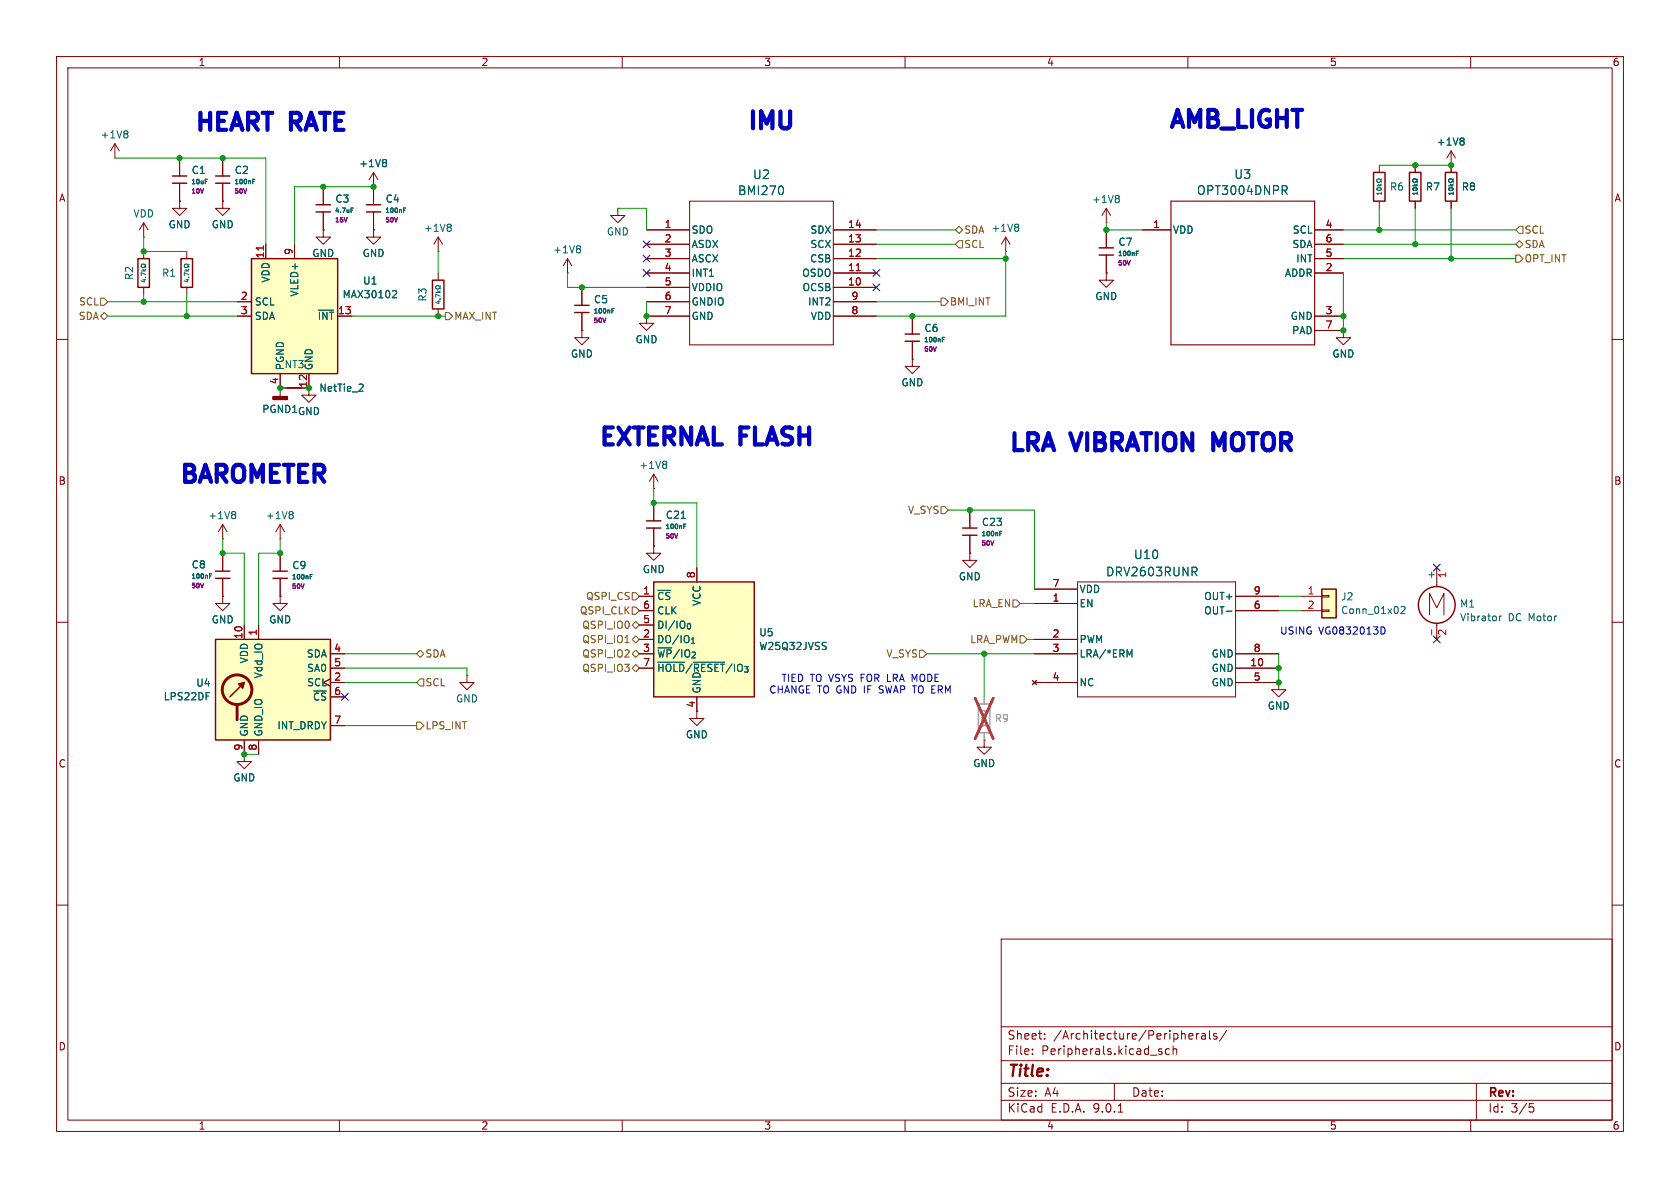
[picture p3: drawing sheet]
<svg xmlns="http://www.w3.org/2000/svg" width="297mm" height="210mm" viewBox="0 0 297 210" stroke-linecap="round" stroke-linejoin="round" font-family="sans-serif">
<g fill="none" stroke="#840000" stroke-width=".18">
<path d="M10 10h277v190h-277zM12 12h273v186h-273zM60 10v2M110 10v2M160 10v2M210 10v2M260 10v2M20.3 27.9h.1M20.3 25.4l-.7 1.3M20.3 25.4l.8 1.3M20.3 25.4v2.5M25.4 39.4l-.8 1.2"/>
<path d="M25.4 39.4l.8 1.2M25.4 39.4v2.5M31.7 27.9v3.2M31.7 32.4v3.2M39.4 35.6v1.2h1.2l-1.2 1.3-1.3-1.3h1.3M39.4 35.6h.1M39.4 27.9v3.2M39.4 32.4v3.2M66 33v3.2M66 37.5v3.1M109.2 36.8v1.3h1.3l-1.3 1.3-1.3-1.3h1.3M109.2 36.8h.1"/>
<path d="M121.9 35.6h25.4v25.4h-25.4zM25.4 41.9h.1M66 40.6v1.3h1.3l-1.3 1.3-1.2-1.3h1.2M66 40.6h.1M77.5 44.5h.1M77.5 41.9l-.8 1.3M77.5 41.9l.7 1.3M77.5 41.9v2.6M77.5 48.3v1.2M77.5 54.6v1.3M100.3 48.3h.1M100.3 45.7l-.7 1.3"/>
<path d="M100.3 45.7l.8 1.3M100.3 45.7v2.6M102.9 58.4v1.3h1.2l-1.2 1.3-1.3-1.3h1.3M102.9 58.4h.1M102.9 50.8v3.2M102.9 55.2v3.2M114.3 55.9v1.3h1.3l-1.3 1.2-1.3-1.2h1.3M114.3 55.9h.1M114.3 40.6h7.6M114.3 43.2h7.6M114.3 45.7h7.6M114.3 48.3h7.6"/>
<path d="M114.3 50.8h7.6M114.3 53.3h7.6M114.3 55.9h7.6M147.3 40.6h7.6M147.3 43.2h7.6M147.3 45.7h7.6M147.3 48.3h7.6M147.3 50.8h7.6M147.3 53.3h7.6M147.3 55.9h7.6M161.3 55.9v3.2M177.8 44.5h.1"/>
<path d="M177.8 41.9l-.8 1.3M177.8 41.9l.8 1.3M177.8 41.9v2.6M195.6 48.3v1.2h1.2l-1.2 1.3-1.3-1.3h1.3M195.6 48.3h.1M195.6 40.6v3.2M195.6 45.1v3.2M10 60h2M161.3 63.5v1.3h1.3l-1.3 1.2-1.3-1.2h1.3M161.3 63.5h.1M161.3 60.3v3.2M285 60h2"/>
<path d="M10 110h2M182.9 104.1h7.6M182.9 106.7h7.6M182.9 113h7.6M182.9 115.6h7.6M190.5 102.9h27.9v20.3h-27.9zM218.4 115.6h7.7M218.4 105.4h7.7M218.4 108h7.7M218.4 118.1h7.7M285 110h2M182.5 120.3l.8 .7"/>
<path d="M182.9 120.7h7.6M183.3 120.3l-.8 .7M218.4 120.7h7.7M226.1 120.7v1.2h1.2l-1.2 1.3-1.3-1.3h1.3M226.1 120.7h.1M10 160h2M177 166h108v32h-108zM285 160h2M60 198v2M110 198v2M160 198v2M177 194.5h108"/>
<path d="M177 191.5h108M177 187.5h108M177 181.5h108M182.5 186.3v.1M182.5 185.5v.1M184.7 183.6v.1M184.7 182.8v.1M197 191.5v3M197.7 196.6h.8M205 185.9l.4 .1 .1 .2-.3 .2h-.2M205 185.4l.4 .1M206.7 185.5l-.4-.1-.3 .3v.4l.2 .2h.5"/>
<path d="M207.4 185.5l.2-.1 .4 .1v.9M207.4 184.9v1.5M210 198v2M210.4 182.7l.4 .1 .1 .3-.7 .1M210.8 183.6l-.4 .1M211.5 182.7v1M212 182.7l-.3 .1-.2 .2M212.5 182.8h.5l.1 .9M213.1 183.1h-.5a.29 .29 0 0 0-.2 .3 .29 .29 0 0 0 .2 .3l.5-.1M213.8 182.2v1.3l.2 .2M215.1 182.8l-.4-.1-.2 .2 .1 .2 .5 .2v.3h-.6M216.9 182.1l-1.3 2"/>
<path d="M260 198v2M261 191.5v6.5M270.4 195.1h.7M270.5 195.7h.4l.3 .3-.2 .5-.5 .1"/>
</g>
<g fill="none" stroke="#006464" stroke-width=".18">
<path d="M22.4 23.1l.2 .3-.2 .3 .2 .2v.2l-.2 .3M36.3 31.7h.4M44.7 32.1h.2M44.7 31.7h.4M71.3 37.2h.3M71.3 36.8h.4M79.5 39.6l.3 .3-.3 .3 .3 .2v.3l-.3 .2M138.3 32.9l.2 .6-.2 .8M179.9 39.6l.2 .3-.2 .3 .2 .2v.3l-.2 .2M77 51.7h.8M77.3 53.3h.5M77.3 51.4l.3 .3"/>
<path d="M77.6 53.2v.5l-.6-.2M77.8 52.9h.1M77.8 50.5v.2h-.1a.34 .34 0 0 0-.5-.2 .34 .34 0 0 0-.1 .5l.4 .1 .3-.2v.2M77.8 52.4l-.8-.4v.5M77.8 51.4l-.3 .2M102.4 43.4l.2 .3-.2 .3 .2 .2v.3l-.2 .2M108.2 54.9h.2M108.2 54.6h.4M166.6 59.6h.4M200.9 44.8h.2M200.9 44.4h.4M166.6 60h.3"/>
<path d="M199.7 115.8l.4-.9v1.2M211.1 101.1l.5 .7M211.3 100.3l.3 .3-.1 .3-.2 .2M216.8 108h1"/>
</g>
<g fill="none" stroke="#840000" stroke-width=".25">
<path d="M30.5 31.1h2.5M30.5 32.4h2.5M38.1 31.1h2.5M38.1 32.4h2.5M64.8 36.2h2.5M64.8 37.5h2.5M76.5 49.5h2v5.1h-2zM101.6 54h2.5M101.6 55.2h2.5M160 59.1h2.6M194.3 43.8h2.5M194.3 45.1h2.5"/>
<path d="M160 60.3h2.6"/>
</g>
<path d="M151.4 47.8h.7" fill="none" stroke="#a90000" stroke-width=".18"/>
<path d="M233.7 104.1h2.5v5.1h-2.5z" fill="#ffffc2"/>
<g fill="none" stroke="#840000" stroke-width=".25">
<path d="M24.4 45.7h2v5.1h-2zM114.3 93.3h2.5M114.3 92.1h2.5M170.2 93.3h2.5M170.2 94.6h2.5M38.1 101h2.5M38.1 102.2h2.5M48.3 101h2.5M48.3 102.2h2.5M233.7 104.1h2.5v5.1h-2.5z"/>
<circle cx="254" cy="106.9" r="3.3"/>
</g>
<g fill="none" stroke="#840000" stroke-width=".18">
<path d="M66 33h.1M66 30.5l-.7 1.3M66 30.5l.8 1.3M66 30.5v2.5M25.4 44.5v1.2M25.4 50.8v1.3M39.4 97.8v3.2M49.5 95.3h.1M49.5 92.7l-.7 1.3M49.5 92.7l.8 1.3M49.5 92.7v2.6M49.5 97.8v3.2"/>
<path d="M115.6 86.4h.1M115.6 96.5v1.3h1.2l-1.2 1.3-1.3-1.3h1.3M115.6 96.5h.1M115.6 83.8v2.6M115.6 88.9v3.2M115.6 93.3v3.2M115.6 83.8l-.8 1.3M115.6 83.8l.7 1.3M171.4 97.8v1.3h1.3l-1.3 1.2-1.2-1.2h1.2M171.4 97.8h.1M171.4 90.2v3.1M171.4 94.6v3.2"/>
<path d="M39.4 105.4v1.3h1.2l-1.2 1.3-1.3-1.3h1.3M39.4 105.4h.1M39.4 102.2v3.2M49.5 105.4v1.3h1.3l-1.3 1.3-1.2-1.3h1.2M49.5 105.4h.1M49.5 102.2v3.2M229.9 105.4h3.8M229.9 108h3.8M233.7 105.3h1.2v.2h-1.2zM233.7 107.8h1.2v.3h-1.2zM252.7 108.7v-3.8l1.3 2.5 1.3-2.5v3.8M254 100.3v3.4"/>
<path d="M254 110.2v2.8M43.2 133.4v1.2h1.2l-1.2 1.3-1.3-1.3h1.3M43.2 133.4h.1"/>
</g>
<g fill="none" stroke="#006464" stroke-width=".18">
<path d="M68.1 28.2l.2 .2-.2 .3 .2 .3v.2l-.2 .3M25 47.9h.8M25.2 49.5h.6M25.2 47.6l.3 .3M25.5 49.3v.5l-.6-.1M25.7 49h.1M25.8 46.7v.2h-.2a.34 .34 0 0 0-.5-.2 .34 .34 0 0 0-.1 .5l.4 .1 .4-.2v.2M25.8 48.5l-.8-.3v.5M25.8 47.6l-.3 .2M51.6 90.4l.2 .3-.2 .3 .2 .2v.3l-.2 .2M117.6 81.5l.3 .3-.3 .3 .3 .2v.3l-.3 .2M120.4 91.6h.8"/>
<path d="M120.9 93h.2M120.9 92.7h.4M176.8 94.3h.2M176.8 93.9h.3M37.1 101.8h.2M37.1 101.4h.3M54.8 101.9h.3M54.8 101.5h.4M247.7 107.3l.5-.1 .2 .4-.8 .9h.8M253.1 111.3v.9M265.1 108.9v.8M265.4 108.9l-.3 .2"/>
</g>
<path d="M115.6 102.9h17.7v20.3h-17.7z" fill="#ffffc2"/>
<path d="M115.6 102.9h17.7v20.3h-17.7z" fill="none" stroke="#840000" stroke-width=".25"/>
<path d="M82.5 119.4v1.3h1.3l-1.3 1.2-1.2-1.2h1.2M82.5 119.4h.1M113 105.4h2.6M113 108h2.6M113 110.5h2.6M113 113h2.6M113 115.6h2.6M113 118.1h2.6M123.2 100.3v2.6M123.2 123.2v2.5" fill="none" stroke="#840000" stroke-width=".18"/>
<path d="M116.3 117.1h4.7M122.6 117.1h5.5M145.9 113.6h.2M146 114.3v.4" fill="none" stroke="#006464" stroke-width=".18"/>
<path d="M38.1 113h20.3v17.8h-20.3z" fill="#ffffc2"/>
<path d="M55.9 36.2h2.5M55.9 37.5h2.5M32 45.7h2v5.1h-2zM50.8 68.6h2.5M38.1 113h20.3v17.8h-20.3zM43.2 120.7l-2.6 2.5" fill="none" stroke="#840000" stroke-width=".25"/>
<g fill="none" stroke="#840000" stroke-width=".51">
<path d="M41.9 124.7v2.6"/>
<circle cx="41.9" cy="121.9" r="2.62"/>
</g>
<g fill="#840000" stroke="#840000" stroke-width=".25">
<path d="M42.2 120.9l1-.2-.3 1z"/>
<path d="M48.3 70.1h2.5v.5h-2.5z"/>
</g>
<g fill="none" stroke="#840000" stroke-width=".18">
<path d="M31.7 35.6v1.2h1.3l-1.3 1.3-1.2-1.3h1.2M31.7 35.6h.1M57.1 33v3.2M57.1 37.5v3.1M33 44.5v1.2M33 50.8v1.3M54.6 68.6h-5.1v1.5M43.2 110.5v2.5M45.7 110.5v2.5M58.4 115.6h2.6M58.4 118.1h2.6M43.2 130.8v2.6"/>
<path d="M45.7 130.8v2.6M58.4 120l-1.3 .7 1.3 .6M58.4 120.7h2.6M58.4 123.2h2.6M58.4 128.3h2.6M123.2 125.7v1.3h1.3l-1.3 1.3-1.3-1.3h1.3M174 130.8v1.3h1.3l-1.3 1.3-1.3-1.3h1.3M174 130.8h.1"/>
</g>
<path d="M173 124.5h2v5h-2z" fill="none" stroke="#a1a1a1" stroke-width=".25"/>
<path d="M174 123.2v1.3M174 129.5v1.3" fill="none" stroke="#a1a1a1" stroke-width=".18"/>
<path d="M173.6 126.8h.8M173.6 127.3a.39 .39 0 0 1 .4-.2 .39 .39 0 0 1 .3 .4 .39 .39 0 0 1-.4 .2 .39 .39 0 0 1-.3-.4zM173.8 126.5l.3 .3M174.4 125.6v.2h-.2a.34 .34 0 0 0-.5-.2 .34 .34 0 0 0-.1 .5l.4 .1 .4-.2v.2M174.4 127.9v.5M174.4 128.2h-.8l.2 .2M174.4 126.5l-.4 .3" fill="none" stroke="#989898" stroke-width=".18"/>
<path d="M172.4 123.4l3.2 7.2M175.6 123.4l-3.2 7.2" fill="none" stroke="#e12e31" stroke-width=".46"/>
<path d="M62.1 37.2h.2M62.1 36.8h.4M32.6 47.9h.8M32.8 49.5h.6M32.8 47.6l.4 .3M33.1 49.3v.5l-.6-.1M33.3 49v.1M33.3 49.1h.1M33.4 46.7v.2h-.2a.34 .34 0 0 0-.4-.2 .34 .34 0 0 0-.2 .5l.4 .1 .4-.2v.2M33.4 48.5l-.8-.3v.5M33.4 47.6l-.3 .2M64 67.9l.2 .2-.1 .3-.7 .8h.8" fill="none" stroke="#006464" stroke-width=".18"/>
<path d="M44.4 45.7h15.3v20.3h-15.3z" fill="#ffffc2"/>
<path d="M242.8 30.5h2.1v5.1h-2.1zM249.2 30.5h2v5.1h-2zM255.5 30.5h2.1v5.1h-2.1zM44.4 45.7h15.3v20.3h-15.3z" fill="none" stroke="#840000" stroke-width=".25"/>
<g fill="none" stroke="#840000" stroke-width=".18">
<path d="M31.7 35.6h.1M31.7 27.9v3.2M31.7 32.4v3.2M39.4 35.6h.1M39.4 27.9v3.2M39.4 32.4v3.2M57.1 33v3.2M57.1 37.5v3.1M66 33h.1M66 33v3.2M66 37.5v3.1M195.6 39.4h.1"/>
<path d="M195.6 36.8l-.8 1.3M195.6 36.8l.7 1.3M195.6 36.8v2.6M243.8 29.2v1.3M243.8 35.6v1.2M250.2 29.2v1.3M250.2 35.6v1.2M256.5 29.2h.1M256.5 26.7l-.7 1.2M256.5 26.7l.8 1.2M256.5 26.7v3.8M256.5 35.6v1.2"/>
<path d="M41.9 53.3h2.5M41.9 55.9h2.5M47 43.2v2.5M52.1 43.2v2.5M57.1 40.6v1.3h1.3l-1.3 1.3-1.2-1.3h1.2M57.1 40.6h.1M59.7 55.9h2.5M66 40.6h.1M102.9 58.4h.1M102.9 50.8v3.2M102.9 55.2v3.2M114.3 55.9h.1"/>
<path d="M114.3 53.3h7.6M114.3 55.9h7.6M114.3 40.6h7.6M114.3 43.2h7.6M114.3 45.7h7.6M114.3 48.3h7.6M114.3 50.8h7.6M147.3 53.3h7.6M147.3 55.9h7.6M147.3 40.6h7.6M147.3 43.2h7.6M147.3 45.7h7.6"/>
<path d="M147.3 48.3h7.6M147.3 50.8h7.6M161.3 55.9v3.2M195.6 48.3h.1M195.6 40.6v3.2M195.6 45.1v3.2M201.9 40.6h5.1M232.4 55.9h5.1M232.4 40.6h5.1M232.4 43.2h5.1M232.4 45.7h5.1M232.4 48.3h5.1"/>
<path d="M232.4 58.4h5.1M237.5 58.4v1.3h1.3l-1.3 1.3-1.3-1.3h1.3M237.5 58.4h.1M49.5 66v2.6h5.1M54.6 68.6v1.3h1.3l-1.3 1.2-1.3-1.2h1.3M54.6 66v2.6M161.3 63.5h.1M161.3 60.3v3.2M39.4 95.3h.1M39.4 92.7l-.8 1.3M39.4 92.7l.7 1.3M39.4 92.7v2.6"/>
<path d="M39.4 97.8v3.2M49.5 97.8v3.2M115.6 96.5h.1M115.6 88.9v3.2M115.6 93.3v3.2M171.4 97.8h.1M171.4 90.2v3.1M171.4 94.6v3.2M39.4 105.4h.1M39.4 102.2v3.2M43.2 110.5v2.5M45.7 110.5v2.5"/>
<path d="M49.5 105.4h.1M49.5 102.2v3.2M58.4 115.6h2.6M58.4 118.1h2.6M113 105.4h2.6M113 108h2.6M113 110.5h2.6M113 113h2.6M113 115.6h2.6M113 118.1h2.6M123.2 100.3v2.6M182.9 113h7.6"/>
<path d="M182.9 115.6h7.6M182.9 104.1h7.6M182.9 106.7h7.6M218.4 105.4h7.7M218.4 108h7.7M218.4 115.6h7.7M218.4 118.1h7.7M43.2 133.4h.1M43.2 130.8v2.6M45.7 130.8v2.6M58.4 120l-1.3 .7 1.3 .6M58.4 120.7h2.6"/>
<path d="M58.4 123.2h2.6M58.4 128.3h2.6M123.2 123.2v2.5M174 130.8h.1M182.5 120.3l.8 .7M182.9 120.7h7.6M183.3 120.3l-.8 .7M218.4 120.7h7.7M226.1 120.7h.1"/>
</g>
<path d="M46.6 43.5v.7M151.4 47.8h.7" fill="none" stroke="#a90000" stroke-width=".18"/>
<g fill="none" stroke="#006464" stroke-width=".18">
<path d="M36.3 31.7h.4M44.7 32.1h.2M44.7 31.7h.4M62.1 37.2h.2M62.1 36.8h.4M68.1 28.2l.2 .2-.2 .3 .2 .3v.2l-.2 .3M71.3 37.2h.3M71.3 36.8h.4M138.3 32.9l.2 .6-.2 .8M197.6 34.5l.3 .3-.3 .3 .3 .2v.3l-.3 .2M227 33.6l.5 .8M227.3 32.8l.2 .3v.4l-.2 .1"/>
<path d="M243.4 32.8h.8M243.4 33.3a.39 .39 0 0 1 .5-.2 .39 .39 0 0 1 .3 .4 .39 .39 0 0 1-.5 .2 .39 .39 0 0 1-.3-.4zM243.7 32.5l.3 .3M244.2 31.6v.2h-.2a.34 .34 0 0 0-.4-.2 .34 .34 0 0 0-.2 .5l.4 .1 .4-.2v.2M244.2 34v.4M244.2 34.2h-.8l.2 .2M244.2 32.5l-.3 .3M249.8 32.8h.8M249.8 33.3a.39 .39 0 0 1 .4-.2 .39 .39 0 0 1 .3 .4 .39 .39 0 0 1-.4 .2 .39 .39 0 0 1-.3-.4zM250 32.5l.3 .3M250.6 34.2h-.8l.2 .2M250.6 31.6v.2h-.2a.34 .34 0 0 0-.5-.2 .34 .34 0 0 0-.1 .5l.4 .1 .4-.2v.2"/>
<path d="M250.6 34v.4M250.6 32.5l-.4 .3M256.1 32.8h.8M256.1 33.3a.39 .39 0 0 1 .5-.2 .39 .39 0 0 1 .3 .4 .39 .39 0 0 1-.5 .2 .39 .39 0 0 1-.3-.4zM256.4 32.5l.3 .3M256.9 34.2h-.8l.2 .2M256.9 31.6v.2h-.2a.34 .34 0 0 0-.4-.2 .34 .34 0 0 0-.2 .5l.4 .1 .4-.2v.2M256.9 34v.4M256.9 32.5l-.3 .3M258.6 24.4l.2 .2-.2 .3 .2 .3v.2l-.2 .3M56.3 54.8h2.7M69.6 51.4h.4l.1 .3-.8 .9h.8"/>
<path d="M108.2 54.9h.2M108.2 54.6h.4M166.6 59.6h.4M200.9 44.8h.2M200.9 44.4h.4M64 67.9l.2 .2-.1 .3-.7 .8h.8M166.6 60h.3M41.4 90.4l.3 .3-.3 .3 .3 .2v.3l-.3 .2M120.4 91.6h.8M120.9 93h.2M120.9 92.7h.4M176.8 94.3h.2"/>
<path d="M176.8 93.9h.3M37.1 101.8h.2M37.1 101.4h.3M54.8 101.9h.3M54.8 101.5h.4M116.3 117.1h4.7M122.6 117.1h5.5M145.9 113.6h.2M146 114.3v.4M199.7 115.8l.4-.9v1.2M211.1 101.1l.5 .7M211.3 100.3l.3 .3-.1 .3-.2 .2"/>
<path d="M216.8 108h1"/>
</g>
<path d="M207 35.6h25.4v25.4h-25.4z" fill="none" stroke="#840000" stroke-width=".2"/>
<g fill="none" stroke="#725600" stroke-width=".18">
<path d="M17.8 52.7h.6l.6 .6-.6 .7h-.6zM17.8 55.9l.6-.7 .6 .7-.6 .6zM78.7 55.2h.7l.6 .7-.6 .6h-.7zM166.4 52.7h.6l.6 .6-.6 .7h-.6zM168.9 40.6l.6-.6 .7 .6-.7 .7zM169.5 42.5h.7v1.3h-.7l-.6-.6zM268 45.1h.6l.6 .6-.6 .7h-.6zM268 43.2l.6-.7 .6 .7-.6 .6zM268.6 40h.6v1.3h-.6l-.6-.7zM166.4 89.5h.6l.6 .7-.6 .6h-.6zM73.7 115.6l.6-.7 .6 .7-.6 .6zM110.5 113.6h.7"/>
<path d="M111.8 104.8h.6l.6 .6-.6 .6h-.6zM111.8 115.6l.6-.7 .6 .7-.6 .6zM111.8 110.5l.6-.6 .6 .6-.6 .6zM111.8 107.3h.6l.6 .7-.6 .6h-.6zM111.8 113l.6-.6 .6 .6-.6 .7zM111.8 118.1l.6-.6 .6 .6-.6 .6zM162.6 114.9h.6l.6 .7-.6 .6h-.6zM179.1 106h.6l.6 .7-.6 .6h-.6zM180.3 112.4h.7l.6 .6-.6 .7h-.7zM73.7 127.6h.6l.6 .7-.6 .6h-.6zM74.3 120h.6v1.3h-.6l-.6-.6z"/>
</g>
<g fill="none" stroke="#009600" stroke-width=".18">
<path d="M20.3 27.9h26.7v15.3M66 33h-13.9v10.2M109.2 36.8h5.1v3.8M195.6 39.4v1.2h6.3M243.8 29.2h12.7M243.8 36.8v3.8M250.2 36.8v6.4M256.5 36.8v8.9M19 53.3h22.9M19 55.9h22.9M25.4 41.9v2.6h7.6M25.4 52.1v1.2"/>
<path d="M33 52.1v3.8M62.2 55.9h16.5M77.5 44.5v3.8M100.3 48.3v2.5h14M114.3 53.3v2.6M154.9 53.3h11.5M154.9 43.2h14M154.9 40.6h14M154.9 45.7h22.9M177.8 44.5v11.4h-22.9M237.5 43.2h30.5M237.5 40.6h30.5"/>
<path d="M237.5 48.3v10.1M237.5 45.7h30.5M39.4 95.3v2.5h3.8v12.7M49.5 95.3v2.5h-3.8v12.7M115.6 86.4v2.5h7.6v11.4M167.6 90.2h15.3v13.9M61 115.6h12.7M61 118.1h21.5v1.3M163.8 115.6h19.1M174 115.6v7.6M180.3 106.7h2.6M181.6 113h1.3"/>
<path d="M226.1 115.6v5.1M226.1 108h3.8M226.1 105.4h3.8M43.2 133.4h2.5M61 128.3h12.7M61 120.7h12.7"/>
</g>
<g fill="none" stroke="#000084" stroke-width=".18">
<path d="M113.7 42.6l1.2 1.2M113.7 45.1l1.2 1.2M113.7 47.7l1.2 1.2M114.9 42.6l-1.2 1.2M114.9 45.1l-1.2 1.2M114.9 47.7l-1.2 1.2M154.3 47.7l1.2 1.2M154.3 50.2l1.2 1.2M155.5 47.7l-1.2 1.2M155.5 50.2l-1.2 1.2M253.4 99.7l1.2 1.2M254.6 99.7l-1.2 1.2"/>
<path d="M253.4 112.4l1.2 1.2M254.6 112.4l-1.2 1.2M60.4 122.6l1.2 1.2M61.6 122.6l-1.2 1.2"/>
</g>
<path d="M215.5 78.7l-1-2.1v3" fill="none" stroke="#0000c2" stroke-width=".75"/>
<path d="M244.1 110.8a.64 .64 0 0 1 .8 .7 .64 .64 0 0 1-.8 .6" fill="none" stroke="#0000c2" stroke-width=".18"/>
<path d="M173.6 126.8h.8M173.6 127.3a.39 .39 0 0 1 .4-.2 .39 .39 0 0 1 .3 .4 .39 .39 0 0 1-.4 .2 .39 .39 0 0 1-.3-.4zM173.8 126.5l.3 .3M174.4 125.6v.2h-.2a.34 .34 0 0 0-.5-.2 .34 .34 0 0 0-.1 .5l.4 .1 .4-.2v.2M174.4 127.9v.5M174.4 128.2h-.8l.2 .2M174.4 126.5l-.4 .3" fill="none" stroke="#989898" stroke-width=".18"/>
<path d="M174 123.2v1.3M174 129.5v1.3" fill="none" stroke="#a1a1a1" stroke-width=".18"/>
<path d="M172.4 123.4l3.2 7.2M175.6 123.4l-3.2 7.2" fill="none" stroke="#e12e31" stroke-width=".46"/>
<g fill="#009600" stroke="#009600" stroke-width=".18">
<circle cx="115.6" cy="88.9" r=".46"/>
<circle cx="102.9" cy="50.8" r=".46"/>
<circle cx="114.3" cy="55.9" r=".46"/>
<circle cx="77.5" cy="55.9" r=".46"/>
<circle cx="174" cy="115.6" r=".46"/>
<circle cx="171.4" cy="90.2" r=".46"/>
<circle cx="161.3" cy="55.9" r=".46"/>
<circle cx="177.8" cy="45.7" r=".46"/>
<circle cx="39.4" cy="27.9" r=".46"/>
<circle cx="57.1" cy="33" r=".46"/>
<circle cx="25.4" cy="44.5" r=".46"/>
<circle cx="66" cy="33" r=".46"/>
<circle cx="33" cy="55.9" r=".46"/>
<circle cx="25.4" cy="53.3" r=".46"/>
<circle cx="31.7" cy="27.9" r=".46"/>
<circle cx="49.5" cy="68.6" r=".46"/>
<circle cx="54.6" cy="68.6" r=".46"/>
<circle cx="256.5" cy="29.2" r=".46"/>
<circle cx="250.2" cy="43.2" r=".46"/>
<circle cx="237.5" cy="55.9" r=".46"/>
<circle cx="256.5" cy="45.7" r=".46"/>
<circle cx="250.2" cy="29.2" r=".46"/>
<circle cx="243.8" cy="40.6" r=".46"/>
<circle cx="237.5" cy="58.4" r=".46"/>
<circle cx="195.6" cy="40.6" r=".46"/>
<circle cx="226.1" cy="118.1" r=".46"/>
<circle cx="226.1" cy="120.7" r=".46"/>
<circle cx="39.4" cy="97.8" r=".46"/>
<circle cx="49.5" cy="97.8" r=".46"/>
<circle cx="43.2" cy="133.4" r=".46"/>
</g>
<g font-size="4.2" fill="#0000c2">
<text x="131.6" y="24">IMU</text>
<text x="206.1" y="23.7">AMB_LIGHT</text>
<text x="33.9" y="24.2">HEART</text>
<text x="51.5" y="24.2">RATE</text>
<text x="105.4" y="79.8">EXTERNAL</text>
<text x="131" y="79.8">FLASH</text>
<text x="177.8" y="80.9">LRA</text>
<text x="189.7" y="80.9">VIBRATION</text>
<text x="216.3" y="80.9">MOTOR</text>
<text x="31.2" y="86.4">BAROMETER</text>
</g>
<text font-size="2.8" fill="#840000" x="178" y="190.9">Title:</text>
<g font-size="2.1" fill="#006464">
<text x="130.4" y="34.7">BMI270</text>
<text x="133" y="31.9">U2</text>
<text x="211.5" y="34.7">OPT3004DNPR</text>
<text x="218.1" y="31.8">U3</text>
<text x="200.4" y="99">U10</text>
<text x="195.4" y="102.1">DRV2603RUNR</text>
</g>
<g font-size="2.1" fill="#840000">
<text x="178" y="184">Sheet:</text>
<text x="186.2" y="184">/Architecture/Peripherals/</text>
<text x="178" y="186.7">File:</text>
<text x="184.1" y="186.7">Peripherals.kicad_sch</text>
<text x="178" y="196.9">KiCad</text>
<text x="178" y="194.1">Size:</text>
<text x="184.7" y="194.1">A4</text>
<text x="185.7" y="196.9">E.D.A.</text>
<text x="193.3" y="196.9">9.0.1</text>
<text x="200" y="194.1">Date:</text>
<text x="263" y="194.3">Rev:</text>
<text x="263" y="196.9">Id:</text>
<text x="267.1" y="196.9">3/5</text>
</g>
<g font-size="1.8" fill="#840000">
<text x="35" y="11.9">1</text>
<text x="85" y="11.9">2</text>
<text x="135" y="11.9">3</text>
<text x="185" y="11.9">4</text>
<text x="235" y="11.9">5</text>
<text x="285" y="11.9">6</text>
<text x="10.3" y="35.9">A</text>
<text x="285.3" y="35.9">A</text>
<text x="54.4" y="68.6" transform="rotate(-90 54.4 68.6)">12</text>
<text x="10.3" y="85.9">B</text>
<text x="285.3" y="85.9">B</text>
<text x="122.9" y="125.2" transform="rotate(-90 122.9 125.2)">4</text>
<text x="10.3" y="135.9">C</text>
<text x="285.3" y="135.9">C</text>
<text x="10.3" y="185.9">D</text>
<text x="285.3" y="185.9">D</text>
<text x="35" y="199.9">1</text>
<text x="85" y="199.9">2</text>
<text x="135" y="199.9">3</text>
<text x="185" y="199.9">4</text>
<text x="235" y="199.9">5</text>
<text x="285" y="199.9">6</text>
</g>
<g font-size="1.8" fill="#006464">
<text x="17.7" y="24.7">+1V8</text>
<text x="63.4" y="29.8">+1V8</text>
<text x="253.9" y="25.9">+1V8</text>
<text x="33.8" y="30.9">C1</text>
<text x="41.4" y="30.9">C2</text>
<text x="245.6" y="33.9">R6</text>
<text x="252" y="33.9">R7</text>
<text x="258.3" y="33.9">R8</text>
<text x="23.5" y="38.6">VDD</text>
<text x="29.7" y="40.6">GND</text>
<text x="37.3" y="40.6">GND</text>
<text x="59.2" y="36">C3</text>
<text x="68.1" y="36">C4</text>
<text x="74.8" y="41.2">+1V8</text>
<text x="107.2" y="41.8">GND</text>
<text x="122.2" y="41.5">SDO</text>
<text x="143.2" y="41.5">SDX</text>
<text x="192.9" y="36.1">+1V8</text>
<text x="207.3" y="41.5">VDD</text>
<text x="228.4" y="41.5">SCL</text>
<text x="55.1" y="45.6">GND</text>
<text x="64" y="45.6">GND</text>
<text x="97.7" y="45">+1V8</text>
<text x="122.2" y="44">ASDX</text>
<text x="122.2" y="46.6">ASCX</text>
<text x="143.1" y="46.6">CSB</text>
<text x="143.2" y="44">SCX</text>
<text x="197.6" y="43.6">C7</text>
<text x="228.4" y="44">SDA</text>
<text x="229" y="46.6">INT</text>
<text x="23.7" y="49.6" transform="rotate(-90 23.7 49.6)">R2</text>
<text x="28.5" y="49.1">R1</text>
<text x="47.9" y="50.1" transform="rotate(-90 47.9 50.1)">VDD</text>
<text x="52.9" y="52.5" transform="rotate(-90 52.9 52.5)">VLED+</text>
<text x="60.5" y="52.9">MAX30102</text>
<text x="64.1" y="50.5">U1</text>
<text x="75.6" y="53.4" transform="rotate(-90 75.6 53.4)">R3</text>
<text x="104.9" y="53.8">C5</text>
<text x="122.2" y="49.1">INT1</text>
<text x="122.2" y="51.7">VDDIO</text>
<text x="141.7" y="49.1">OSDO</text>
<text x="141.8" y="51.7">OCSB</text>
<text x="193.5" y="53.3">GND</text>
<text x="227.1" y="49.1">ADDR</text>
<text x="45" y="54.2">SCL</text>
<text x="45" y="56.7">SDA</text>
<text x="56.1" y="56.7">~{INT}</text>
<text x="122.2" y="54.2">GNDIO</text>
<text x="122.2" y="56.7">GND</text>
<text x="142.8" y="54.2">INT2</text>
<text x="143.2" y="56.7">VDD</text>
<text x="163.3" y="58.9">C6</text>
<text x="228.1" y="56.7">GND</text>
<text x="228.3" y="59.3">PAD</text>
<text x="50.2" y="65.3">NT3</text>
<text x="50.4" y="65.5" transform="rotate(-90 50.4 65.5)">PGND</text>
<text x="55.5" y="65.5" transform="rotate(-90 55.5 65.5)">GND</text>
<text x="100.8" y="63.4">GND</text>
<text x="112.3" y="60.9">GND</text>
<text x="235.5" y="63.4">GND</text>
<text x="56.4" y="69.4">NetTie_2</text>
<text x="159.3" y="68.5">GND</text>
<text x="46.3" y="73.2">PGND1GND</text>
<text x="112.9" y="83.1">+1V8</text>
<text x="36.7" y="92">+1V8</text>
<text x="46.9" y="92">+1V8</text>
<text x="117.6" y="91.9">C21</text>
<text x="173.5" y="93.2">C23</text>
<text x="33.8" y="100.7">C8</text>
<text x="51.6" y="100.8">C9</text>
<text x="113.5" y="101.5">GND</text>
<text x="116.1" y="106.3">~{CS}</text>
<text x="124.1" y="107.2" transform="rotate(-90 124.1 107.2)">VCC</text>
<text x="169.4" y="102.8">GND</text>
<text x="190.8" y="105">VDD</text>
<text x="190.8" y="107.5">EN</text>
<text x="212.8" y="106.3">OUT+</text>
<text x="237" y="106.3">J2</text>
<text x="253.7" y="102.5" transform="rotate(-90 253.7 102.5)">+</text>
<text x="258" y="107.6">M1</text>
<text x="37.3" y="110.4">GND</text>
<text x="47.5" y="110.4">GND</text>
<text x="116.1" y="108.8">CLK</text>
<text x="116.1" y="111.4">DI/IO_{0}</text>
<text x="116.1" y="113.9">DO/IO_{1}</text>
<text x="134.1" y="112.7">U5</text>
<text x="190.8" y="113.9">PWM</text>
<text x="212.8" y="108.8">OUT-</text>
<text x="237" y="108.8">Conn_01x02</text>
<text x="258" y="110">Vibrator</text>
<text x="266.6" y="110">DC Motor</text>
<text x="44" y="117.4" transform="rotate(-90 44 117.4)">VDD</text>
<text x="54.1" y="116.4">SDA</text>
<text x="54.2" y="119">SA0</text>
<text x="116.1" y="116.4">~{WP}/IO_{2}</text>
<text x="116.1" y="119">~{HOLD}/~{RESET}/IO_{3}</text>
<text x="134.1" y="115.1">W25Q32JVSS</text>
<text x="190.8" y="116.4">LRA/*ERM</text>
<text x="214.1" y="116.4">GND</text>
<text x="214.1" y="119">GND</text>
<text x="28.8" y="124">LPS22DF</text>
<text x="34.6" y="121.6">U4</text>
<text x="46.6" y="120" transform="rotate(-90 46.6 120)">Vdd_IO</text>
<text x="54.2" y="121.5">SCL</text>
<text x="55.2" y="124.1">~{CS}</text>
<text x="80.5" y="124.4">GND</text>
<text x="124.1" y="122.7" transform="rotate(-90 124.1 122.7)">GND</text>
<text x="190.8" y="121.5">NC</text>
<text x="214.1" y="121.5">GND</text>
<text x="224" y="125.6">GND</text>
<text x="44" y="130.3" transform="rotate(-90 44 130.3)">GND</text>
<text x="46.6" y="130.3" transform="rotate(-90 46.6 130.3)">GND_IO</text>
<text x="48.9" y="129.1">INT_DRDY</text>
<text x="121.2" y="130.7">GND</text>
<text x="172" y="135.8">GND</text>
<text x="41.1" y="138.3">GND</text>
</g>
<g font-size="1.8" fill="#a90000">
<text x="117.4" y="40.4">1</text>
<text x="149.8" y="40.4">14</text>
<text x="203.8" y="40.4">1</text>
<text x="234.2" y="40.4">4</text>
<text x="46.7" y="45.8" transform="rotate(-90 46.7 45.8)">11</text>
<text x="51.8" y="45.2" transform="rotate(-90 51.8 45.2)">9</text>
<text x="117.4" y="42.9">2</text>
<text x="117.4" y="45.5">3</text>
<text x="149.8" y="42.9">13</text>
<text x="149.8" y="45.5">12</text>
<text x="234.2" y="42.9">6</text>
<text x="234.2" y="45.5">5</text>
<text x="42.5" y="53.1">2</text>
<text x="117.4" y="48">4</text>
<text x="117.4" y="50.5">5</text>
<text x="117.4" y="53.1">6</text>
<text x="149.8" y="48">11</text>
<text x="149.8" y="50.5">10</text>
<text x="150.4" y="53.1">9</text>
<text x="234.2" y="48">2</text>
<text x="42.5" y="55.6">3</text>
<text x="59.6" y="55.6">13</text>
<text x="117.4" y="55.6">7</text>
<text x="150.4" y="55.6">8</text>
<text x="234.2" y="55.6">3</text>
<text x="234.2" y="58.2">7</text>
<text x="49.3" y="68" transform="rotate(-90 49.3 68)">4</text>
<text x="113.6" y="105.2">1</text>
<text x="113.6" y="107.7">6</text>
<text x="122.9" y="102.3" transform="rotate(-90 122.9 102.3)">8</text>
<text x="186" y="103.9">7</text>
<text x="186" y="106.4">1</text>
<text x="221.5" y="105.2">9</text>
<text x="221.5" y="107.7">6</text>
<text x="231.1" y="105.2">1</text>
<text x="231.1" y="107.7">2</text>
<text x="256" y="102.3" transform="rotate(-90 256 102.3)">1</text>
<text x="42.9" y="113.1" transform="rotate(-90 42.9 113.1)">10</text>
<text x="45.5" y="112.5" transform="rotate(-90 45.5 112.5)">1</text>
<text x="113.6" y="110.2">5</text>
<text x="113.6" y="112.8">2</text>
<text x="186" y="112.8">2</text>
<text x="256" y="112.5" transform="rotate(-90 256 112.5)">2</text>
<text x="59" y="115.3">4</text>
<text x="59" y="117.9">5</text>
<text x="113.6" y="115.3">3</text>
<text x="113.6" y="117.9">7</text>
<text x="186" y="115.3">3</text>
<text x="220.9" y="117.9">10</text>
<text x="221.5" y="115.3">8</text>
<text x="59" y="120.4">2</text>
<text x="59" y="122.9">6</text>
<text x="186" y="120.4">4</text>
<text x="221.5" y="120.4">5</text>
<text x="59" y="128">7</text>
<text x="42.9" y="132.8" transform="rotate(-90 42.9 132.8)">9</text>
<text x="45.5" y="132.8" transform="rotate(-90 45.5 132.8)">8</text>
</g>
<g font-size="1.8" fill="#725600">
<text x="170.4" y="41.5">SDA +1V8</text>
<text x="269.4" y="41.5">SCL</text>
<text x="170.4" y="44">SCL</text>
<text x="269.4" y="46.6">OPT_INT</text>
<text x="269.4" y="44">SDA</text>
<text x="13.8" y="56.7">SDA</text>
<text x="13.9" y="54.2">SCL</text>
<text x="80.2" y="56.7">MAX_INT</text>
<text x="167.8" y="54.2">BMI_INT</text>
<text x="160.4" y="91">V_SYS</text>
<text x="103.5" y="106.3">QSPI_CS</text>
<text x="171.8" y="107.5">LRA_EN</text>
<text x="102.4" y="108.8">QSPI_CLK</text>
<text x="102.8" y="111.4">QSPI_IO0</text>
<text x="102.8" y="113.9">QSPI_IO1</text>
<text x="171.4" y="113.9">LRA_PWM</text>
<text x="75.1" y="116.4">SDA</text>
<text x="102.8" y="116.4">QSPI_IO2</text>
<text x="102.8" y="119">QSPI_IO3</text>
<text x="156.6" y="116.4">V_SYS</text>
<text x="75.1" y="121.5">SCL</text>
<text x="75.1" y="129.1">LPS_INT</text>
</g>
<g font-size="1.8" fill="#0000c2">
<text x="226.2" y="112.4">USING</text>
<text x="233.1" y="112.4">VG0832013D</text>
<text x="135.9" y="122.8">CHANGE TO GND IF</text>
<text x="138" y="120.7">TIED TO VSYS FOR LRA MODE</text>
<text x="155.9" y="122.8">SWAP TO ERM</text>
</g>
<text font-size="1.8" fill="#989898" x="175.8" y="127.9">R9</text>
<g font-size="1.1" fill="#006464">
<text x="33.7" y="32.8">10uF</text>
<text x="41.3" y="32.8">100nF</text>
<text x="59.1" y="37.8">4.7uF</text>
<text x="68" y="37.8">100nF</text>
<text x="197.5" y="45.5">100nF</text>
<text x="104.8" y="55.6">100nF</text>
<text x="163.2" y="60.7">100nF</text>
<text x="117.5" y="93.7">100nF</text>
<text x="173.4" y="95">100nF</text>
<text x="33.7" y="102.5">100nF</text>
<text x="51.5" y="102.6">100nF</text>
</g>
<g font-size="1.1" fill="#840084">
<text x="33.7" y="34.4">10V</text>
<text x="41.3" y="34.4">50V</text>
<text x="59.1" y="39.5">16V</text>
<text x="68" y="39.5">50V</text>
<text x="197.5" y="47.1">50V</text>
<text x="104.8" y="57.3">50V</text>
<text x="163.2" y="62.4">50V</text>
<text x="117.5" y="95.4">50V</text>
<text x="173.4" y="96.7">50V</text>
<text x="33.7" y="104.2">50V</text>
<text x="51.5" y="104.3">50V</text>
</g>
</svg>
